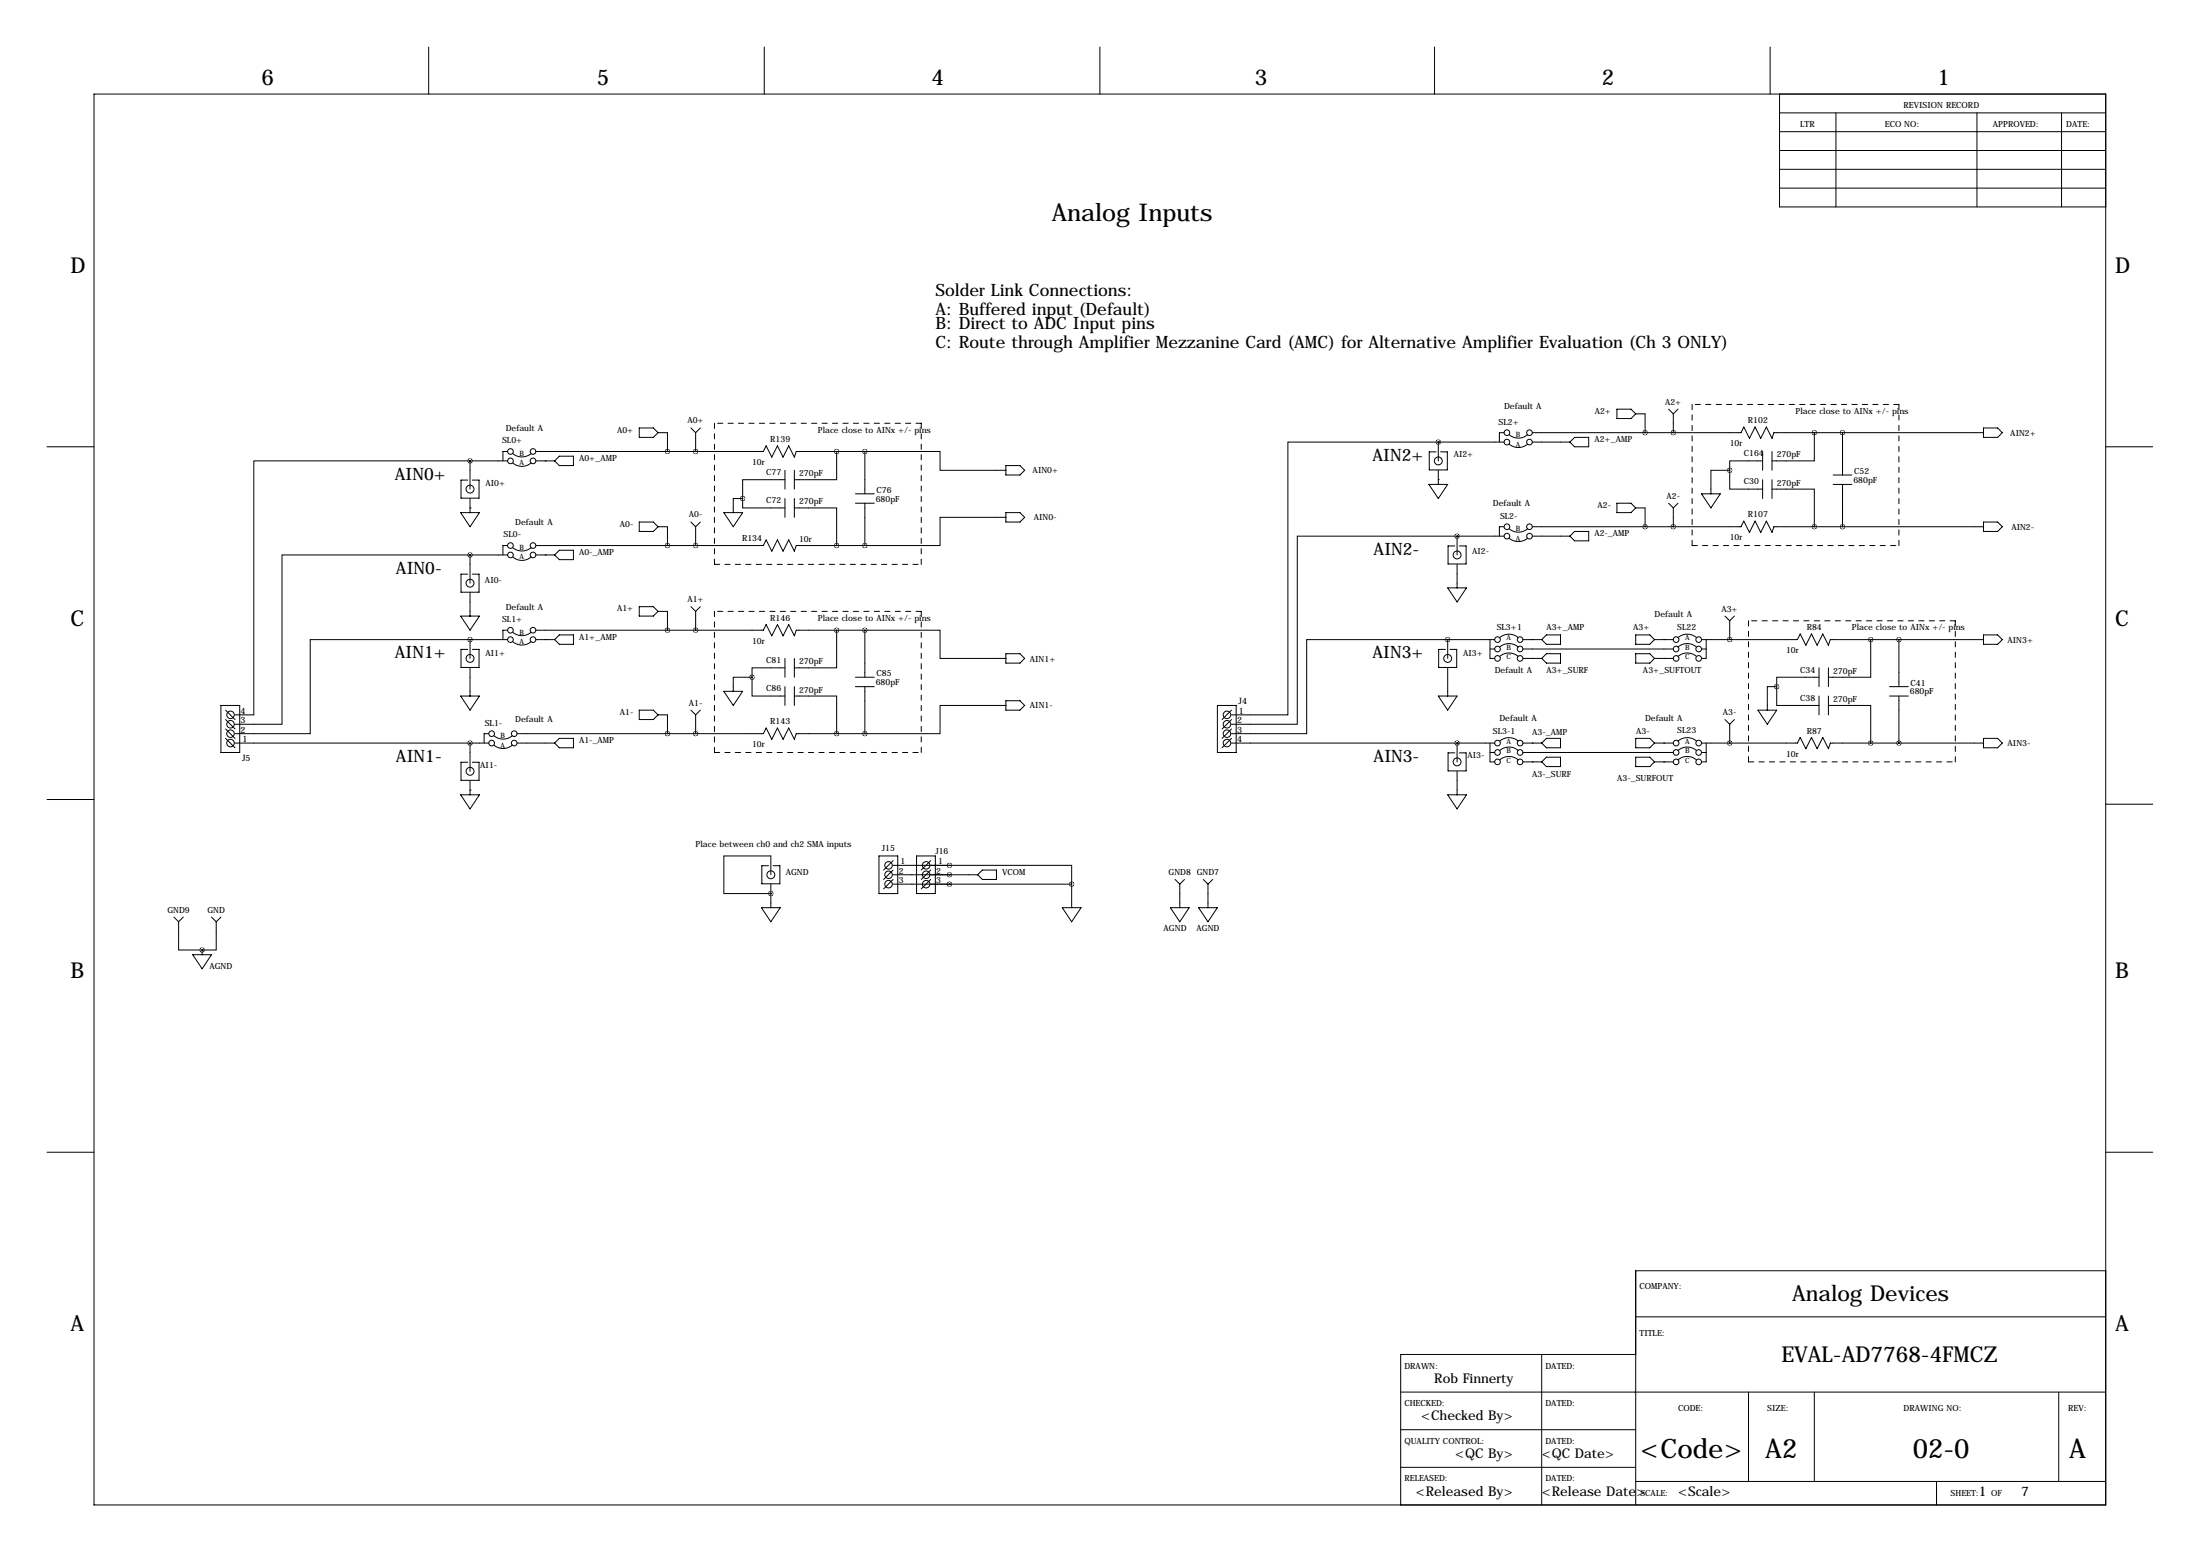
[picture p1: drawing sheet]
<svg xmlns="http://www.w3.org/2000/svg" width="594mm" height="419mm" viewBox="0 0 594 419" stroke-linecap="round" stroke-linejoin="round" font-family="sans-serif">
<g fill="none" stroke="#000" stroke-width=".27">
<path d="M115.8 12.7v12.7M206.5 12.7v12.7M297.2 12.7v12.7M387.6 12.7v12.7M478.3 12.7v12.7M25.4 25.4h543.6v381h-543.6zM480.8 25.4v30.5h88.2M480.8 30.5h88.2M480.8 35.6h88.2M496.1 30.5v25.4M534.2 30.5v25.4M557 30.5v25.4"/>
<path d="M480.8 40.6h88.2M480.8 45.7h88.2M480.8 50.8h88.2M172.7 115.6h3.8l1.3 1.2-1.3 1.3h-3.8zM177.8 116.8h2.5v5.1M186.7 115.6l1.3 1.2M188 116.8v5.1M189.2 115.6l-1.2 1.2M388.6 119.4h.1M388.6 119.4h-40.6v73.6h-15.3M388.6 119.4v5.1M388.6 119.4h17.8"/>
<path d="M406.4 116.8h-1.3v2.6M412.8 119.9a3.8 3.8 0 0 1-5 .1M412.8 117.4a3.8 3.8 0 0 1-5 0M414 116.8h56.4l.8-1.5 1.5 3.1 1.5-3.1 1.5 3.1 1.6-3.1 1.5 3.1 .5-1.6h56.6M414 119.4h10.2M425.4 118.1h3.9v2.5h-3.9l-1.2-1.2zM436.9 110.5h3.8l1.3 1.3-1.3 1.2h-3.8zM442 111.8h2.5v5M450.8 110.5l1.3 1.3M452.1 111.8v5M453.4 110.5l-1.3 1.3M490.2 116.8v7.7h-11.4"/>
<path d="M497.8 116.8v11.5M535.9 115.6h3.9l1.2 1.2-1.2 1.3h-3.9zM12.7 120.6h12.7M124.5 138.4h5l-2.5 3.8zM126.4 129.6h-1.8v4.9h4.8v-4.9h-1.8M127 132.1h.1M127 137.2h.1M127 124.5h-58.4v68.5h-5.1M127 124.5v7.6M127 134.6v3.8M127 124.5h10.2M137.2 121.9h-1.3v2.6"/>
<path d="M143.5 125a3.8 3.8 0 0 1-4.9 0M143.5 122.5a3.8 3.8 0 0 1-4.9 0M144.8 121.9h61.4l.8-1.5 1.5 3 1.6-3 1.5 3 1.5-3 1.5 3 .5-1.5h18.6M144.8 124.5h5.1M147.3 124.5h.1M149.9 124.5l1.2-1.3h3.8v2.5h-3.8zM195.6 138.4h5.1l-2.6 3.8zM200.7 134.6v2.6h11.4M200.7 134.6h-2.6v3.8M212.1 129.5h-11.4v5.1M212.1 127v5.1M212.1 134.6v5.1"/>
<path d="M214.6 137.2h11.5v10.1M214.6 127v5.1M214.6 134.6v5.1M226.1 121.9v7.6h-11.5M231.1 133.3h5.1M231.1 135.9h5.1M233.7 121.9h20.3v5.1h17.8M233.7 121.9v11.4M233.7 135.9v11.4M271.8 139.7h-17.8v7.6h-20.3M271.8 125.7h3.8l1.3 1.3-1.3 1.3h-3.8zM271.8 138.4h3.8l1.3 1.3-1.3 1.3h-3.8z"/>
<path d="M386.1 130.8h5.1l-2.6 3.8zM388 122h-1.8v4.9h4.9v-4.9h-1.9M388.6 124.5h.1M388.6 129.5h.1M388.6 127v3.8M436.9 135.9h3.8l1.3 1.3-1.3 1.2h-3.8zM442 137.2h2.5v5M450.8 135.9l1.3 1.3M452.1 137.2v5M453.4 135.9l-1.3 1.3M459.7 133.3h5.1l-2.5 3.9zM467.4 127v5.1h8.8"/>
<path d="M467.4 127h-5.1v6.3M476.2 124.5h-8.8v2.5M476.2 121.9v5.1M476.2 129.5v5.1M478.8 132.1h11.4v10.1M478.8 121.9v5.1M478.8 129.5v5.1M495.3 128.3h5.1M495.3 130.8h5.1M497.8 130.8v11.4M569 120.6h12.7M126.4 155h-1.8v4.9h4.8v-4.9h-1.8"/>
<path d="M127 157.5h.1M127 149.9h-50.8v45.7h-12.7M127 149.9v7.6M127 149.9h10.2M137.2 147.3h-1.3v2.6M143.5 150.4a3.8 3.8 0 0 1-4.9 0M143.5 147.9a3.8 3.8 0 0 1-4.9 0M144.8 147.3h61.4l.8-1.5 1.5 3 1.6-3 1.5 3 1.5-3 1.5 3 .5-1.5h18.6M144.8 149.9h5.1M147.3 149.9h.1M149.9 149.9l1.2-1.3h3.8v2.5h-3.8zM172.7 141h3.8l1.3 1.2-1.3 1.3h-3.8z"/>
<path d="M177.8 142.2h2.5v5.1M186.7 141l1.3 1.2M188 142.2v5.1M189.2 141l-1.2 1.2M391.2 158.8h5l-2.5 3.8zM393.1 147.4h-1.8v4.9h4.8v-4.9h-1.8M393.7 149.9h.1M393.7 144.8h.1M393.7 144.8h-43.2v50.8h-17.8M393.7 144.8v5.1M393.7 152.4v6.4M393.7 144.8h12.7"/>
<path d="M406.4 142.2h-1.3v2.6M412.8 145.3a3.8 3.8 0 0 1-5 .1M412.8 142.8a3.8 3.8 0 0 1-5 0M414 142.2h56.4l.8-1.5 1.5 3.1 1.5-3.1 1.5 3.1 1.6-3.1 1.5 3.1 .5-1.6h56.6M414 144.8h10.2M425.4 143.5h3.9v2.6h-3.9l-1.2-1.3zM535.9 141h3.9l1.2 1.2-1.2 1.3h-3.9zM124.5 166.4h5l-2.5 3.8zM126.4 175.4h-1.8v4.8h4.8v-4.8h-1.8M127 177.8h.1M127 172.7h.1M127 172.7h-43.2v25.4h-20.3"/>
<path d="M127 160v6.4M127 172.7v5.1M127 172.7h10.2M137.2 170.2h-1.3v2.5M143.5 173.3a3.8 3.8 0 0 1-4.9 0M143.5 170.7a3.8 3.8 0 0 1-4.9 .1M144.8 170.2h61.4l.8-1.5 1.5 3 1.6-3 1.5 3 1.5-3 1.5 3 .5-1.5h18.6M144.8 172.7h5.1M147.3 172.7h.1M149.9 172.7l1.2-1.3h3.8v2.6h-3.8zM172.7 163.8h3.8l1.3 1.3-1.3 1.3h-3.8zM177.8 165.1h2.5v5.1"/>
<path d="M186.7 163.8l1.3 1.3M188 165.1v5.1M189.2 163.8l-1.2 1.3M212.1 177.8v5.1M214.6 177.8v5.1M226.1 170.2v10.1h-11.5M233.7 170.2h20.3v7.6h17.8M233.7 170.2v12.7M271.8 176.5h3.8l1.3 1.3-1.3 1.3h-3.8zM390.6 175.4h-1.9v4.8h4.9v-4.8h-1.8M391.2 177.8h.1M391.2 172.7h.1"/>
<path d="M391.2 172.7h-38.1v25.4h-20.4M391.2 172.7h12.7M391.2 172.7v5.1M402.6 175.3h1.3M402.6 172.7v5.1h1.3M405.3 172.1a3.8 3.8 0 0 1 4.9 .1M405.3 174.7a3.8 3.8 0 0 1 4.9 0M405.3 177.2a3.8 3.8 0 0 1 4.9 .1M411.5 172.7h5.1M411.5 175.3h40.6M411.5 177.8h5.1M414 172.7h.1"/>
<path d="M414 177.8h.1M416.6 177.8l1.2-1.3h3.8v2.6h-3.8zM417.8 171.4h3.8v2.6h-3.8l-1.2-1.3zM442 171.4h3.8l1.2 1.3-1.2 1.3h-3.8zM442 176.5h3.8l1.2 1.3-1.2 1.3h-3.8zM447 172.7h5.1M447 177.8h5.1M449.6 172.7h.1M449.6 177.8h.1M458.3 172.1a3.8 3.8 0 0 0-4.9 .1M458.3 174.7a3.8 3.8 0 0 0-4.9 0M458.3 177.2a3.8 3.8 0 0 0-4.9 .1"/>
<path d="M459.7 172.7h25.9l.8-1.5 1.5 3 1.6-3 1.5 3 1.5-3 1.5 3 .5-1.5h41.4M459.7 175.3h1.3M461 172.7v5.1h-1.3M466.1 166.4l1.3 1.2M467.4 167.6v5.1M468.6 166.4l-1.2 1.2M505.5 172.7v10.2h-11.5M513.1 172.7v12.7M535.9 171.4h3.9l1.2 1.3-1.2 1.3h-3.9zM59.7 190.5h5.1v12.7h-5.1zM61 199.4l2.5 2.5M61 196.8l2.5 2.6"/>
<path d="M61 194.3l2.5 2.5M61 191.8l2.5 2.5M124.5 188h5l-2.5 3.8zM127 180.3v7.7M132.1 198.1h-1.3v2.6M138.4 198.7a3.8 3.8 0 0 1-4.9 0M139.7 198.1h66.5l.8-1.5 1.5 3 1.6-3 1.5 3 1.5-3 1.5 3 .5-1.5h18.6M172.7 191.8h3.8l1.3 1.2-1.3 1.3h-3.8zM177.8 193h2.5v5.1M186.7 191.8l1.3 1.2M188 193v5.1M189.2 191.8l-1.2 1.2"/>
<path d="M195.6 186.7h5.1l-2.6 3.8zM203.2 182.9v5.1h8.9M203.2 182.9h-5.1v3.8M212.1 180.3h-8.9v2.6M212.1 185.4v5.1M214.6 188h11.5v10.1M214.6 185.4v5.1M231.1 182.9h5.1M231.1 185.4h5.1M233.7 185.4v12.7M271.8 190.5h-17.8v7.6h-20.3M271.8 189.2h3.8l1.3 1.3-1.3 1.3h-3.8z"/>
<path d="M328.9 190.5h5.1v12.7h-5.1zM332.7 191.8l-2.5 2.5M332.7 194.3l-2.5 2.5M332.7 196.8l-2.5 2.6M332.7 199.4l-2.5 2.5M388.6 188h5.1l-2.5 3.8zM391.2 180.3v7.7M417.8 199.4h3.8v2.5h-3.8l-1.2-1.2zM442 199.4h3.8l1.2 1.3-1.2 1.2h-3.8zM466.1 194.3l1.3 1.3M467.4 195.6v5.1M468.6 194.3l-1.2 1.3"/>
<path d="M475 191.8h5.1l-2.6 3.8zM480.1 185.4v5.1h11.4M480.1 185.4h-2.6v6.4M491.5 182.9h-11.4v2.5M491.5 180.3v5.1M491.5 188v5M494 190.5h11.5v10.2M494 180.3v5.1M494 188v5M510.5 185.4h5.1M510.5 188h5.1M513.1 188v12.7"/>
<path d="M535.9 199.4h3.9l1.2 1.3-1.2 1.2h-3.9zM12.7 215.9h12.7M63.5 200.7h68.6M124.5 214.6h5l-2.5 3.8zM126.4 205.8h-1.8v4.9h4.8v-4.9h-1.8M127 208.3h.1M127 213.4h.1M127 200.7v7.6M127 210.8v3.8M138.4 201.2a3.8 3.8 0 0 1-4.9 0M139.7 200.7h10.2M149.9 200.7l1.2-1.3h3.8v2.5h-3.8z"/>
<path d="M332.7 200.7h71.2M391.2 214.6h5l-2.5 3.8zM393.1 203.3h-1.8v4.9h4.8v-4.9h-1.8M393.7 205.7h.1M393.7 200.7h.1M393.7 200.7v5M393.7 208.3v6.3M402.6 200.7v5h1.3M402.6 203.2h1.3M405.3 200.1a3.8 3.8 0 0 1 4.9 0M405.3 202.6a3.8 3.8 0 0 1 4.9 .1M405.3 205.2a3.8 3.8 0 0 1 4.9 0"/>
<path d="M411.5 200.7h5.1M411.5 203.2h40.6M411.5 205.7h5.1M414 200.7h.1M414 205.7h.1M417.8 204.5h3.8v2.5h-3.8l-1.2-1.3zM442 204.5h3.8l1.2 1.2-1.2 1.3h-3.8zM447 200.7h5.1M447 205.7h5.1M449.6 200.7h.1M449.6 205.7h.1M458.3 200.1a3.8 3.8 0 0 0-4.9 0"/>
<path d="M458.3 202.6a3.8 3.8 0 0 0-4.9 .1M458.3 205.2a3.8 3.8 0 0 0-4.9 0M459.7 200.7h25.9l.8-1.6 1.5 3.1 1.6-3.1 1.5 3.1 1.5-3.1 1.5 3.1 .5-1.5h41.4M459.7 203.2h1.3M461 200.7v5h-1.3M569 217.2h12.7M207.7 233.8h-1.9v4.9h4.9v-4.9h-1.8M208.3 236.2h.1M208.3 236.2v-5.1h-12.7v10.2h12.7M208.3 238.8v6.3M237.5 231.1h5.1v10.2h-5.1zM241.3 232.4l-2.5 2.5"/>
<path d="M241.3 234.9l-2.5 2.6M241.3 237.5l-2.5 2.5M241.3 233.7h15.2M241.3 236.2h22.9M241.3 238.8h48.3M247.6 231.1h5.1v10.2h-5.1zM251.5 232.4l-2.6 2.5M251.5 234.9l-2.6 2.6M251.5 237.5l-2.6 2.5M256.5 233.7h.1M256.5 233.7h33.1v5.1M256.5 236.2h.1"/>
<path d="M256.5 238.8h.1M264.2 236.2l1.2-1.3h3.8v2.6h-3.8zM289.6 238.8v6.3M317.5 237.5l1.3 1.3M318.8 238.8v6.3M320 237.5l-1.2 1.3M325.1 237.5l1.3 1.3M326.4 238.8v6.3M327.7 237.5l-1.3 1.3M47 247.6l1.3 1.3M48.3 248.9v7.6h6.3M49.5 247.6l-1.2 1.3"/>
<path d="M52.1 257.8h5l-2.5 3.8zM54.6 256.5h.1M54.6 256.5v1.3M57.1 247.6l1.3 1.3M58.4 248.9v7.6h-3.8M59.7 247.6l-1.3 1.3M205.7 245.1h5.1l-2.5 3.8zM208.3 241.3h.1M287 245.1h5.1l-2.5 3.8zM316.2 245.1h5.1l-2.5 3.8zM323.8 245.1h5.1l-2.5 3.8zM12.7 311.1h12.7"/>
<path d="M569 311.1h12.7M442 355.6h127M569 343.2h-127v63.2M378.5 375.9h190.5M416.6 365.8v40.6M442 365.8h-63.5v40.6M472.4 375.9v24.1M490.2 375.9v24.1M556.3 375.9v24.1M378.5 386.1h63.5M378.5 396.2h63.5M442 400h127"/>
<path d="M523.2 400v6.4"/>
<circle cx="407.2" cy="116.8" r=".76"/>
<circle cx="407.2" cy="119.4" r=".76"/>
<circle cx="413.3" cy="116.8" r=".76"/>
<circle cx="413.3" cy="119.4" r=".76"/>
<circle cx="127" cy="132.1" r="1.07"/>
<circle cx="137.9" cy="124.5" r=".76"/>
<circle cx="137.9" cy="121.9" r=".76"/>
<circle cx="144" cy="124.5" r=".76"/>
<circle cx="144" cy="121.9" r=".76"/>
<circle cx="388.6" cy="124.5" r="1.07"/>
<circle cx="127" cy="157.5" r="1.07"/>
<circle cx="137.9" cy="149.9" r=".76"/>
<circle cx="137.9" cy="147.3" r=".76"/>
<circle cx="144" cy="149.9" r=".76"/>
<circle cx="144" cy="147.3" r=".76"/>
<circle cx="393.7" cy="149.9" r="1.07"/>
<circle cx="407.2" cy="142.2" r=".76"/>
<circle cx="407.2" cy="144.8" r=".76"/>
<circle cx="413.3" cy="142.2" r=".76"/>
<circle cx="413.3" cy="144.8" r=".76"/>
<circle cx="127" cy="177.8" r="1.07"/>
<circle cx="137.9" cy="170.2" r=".76"/>
<circle cx="137.9" cy="172.7" r=".76"/>
<circle cx="144" cy="170.2" r=".76"/>
<circle cx="144" cy="172.7" r=".76"/>
<circle cx="391.2" cy="177.8" r="1.07"/>
<circle cx="404.6" cy="175.3" r=".76"/>
<circle cx="404.6" cy="172.7" r=".76"/>
<circle cx="404.6" cy="177.8" r=".76"/>
<circle cx="410.7" cy="175.3" r=".76"/>
<circle cx="410.7" cy="172.7" r=".76"/>
<circle cx="410.7" cy="177.8" r=".76"/>
<circle cx="452.9" cy="175.3" r=".76"/>
<circle cx="452.9" cy="172.7" r=".76"/>
<circle cx="452.9" cy="177.8" r=".76"/>
<circle cx="459" cy="175.3" r=".76"/>
<circle cx="459" cy="172.7" r=".76"/>
<circle cx="459" cy="177.8" r=".76"/>
<circle cx="62.3" cy="198.1" r="1.02"/>
<circle cx="62.3" cy="193" r="1.02"/>
<circle cx="62.3" cy="195.6" r="1.02"/>
<circle cx="132.8" cy="198.1" r=".76"/>
<circle cx="138.9" cy="198.1" r=".76"/>
<circle cx="331.5" cy="198.1" r="1.02"/>
<circle cx="331.5" cy="195.6" r="1.02"/>
<circle cx="331.5" cy="193" r="1.02"/>
<circle cx="62.3" cy="200.7" r="1.02"/>
<circle cx="127" cy="208.3" r="1.07"/>
<circle cx="132.8" cy="200.7" r=".76"/>
<circle cx="138.9" cy="200.7" r=".76"/>
<circle cx="331.5" cy="200.7" r="1.02"/>
<circle cx="393.7" cy="205.7" r="1.07"/>
<circle cx="404.6" cy="205.7" r=".76"/>
<circle cx="404.6" cy="200.7" r=".76"/>
<circle cx="404.6" cy="203.2" r=".76"/>
<circle cx="410.7" cy="205.7" r=".76"/>
<circle cx="410.7" cy="200.7" r=".76"/>
<circle cx="410.7" cy="203.2" r=".76"/>
<circle cx="452.9" cy="205.7" r=".76"/>
<circle cx="452.9" cy="200.7" r=".76"/>
<circle cx="452.9" cy="203.2" r=".76"/>
<circle cx="459" cy="205.7" r=".76"/>
<circle cx="459" cy="200.7" r=".76"/>
<circle cx="459" cy="203.2" r=".76"/>
<circle cx="208.3" cy="236.2" r="1.07"/>
<circle cx="240.1" cy="236.2" r="1.02"/>
<circle cx="240.1" cy="238.8" r="1.02"/>
<circle cx="240.1" cy="233.7" r="1.02"/>
<circle cx="250.2" cy="236.2" r="1.02"/>
<circle cx="250.2" cy="238.8" r="1.02"/>
<circle cx="250.2" cy="233.7" r="1.02"/>
</g>
<g fill="none" stroke="#000" stroke-width=".27" stroke-dasharray="1.4 1.4">
<path d="M193 114.3v38.1M248.9 114.3h-55.9M457.2 109.2v38.1M513.1 109.2h-55.9M193 152.4h55.9M248.9 152.4v-38.1M457.2 147.3h55.9M513.1 147.3v-38.1M193 165.1v38.1M248.9 165.1h-55.9M472.4 167.6v38.1M528.3 167.6h-55.9"/>
<path d="M193 203.2h55.9M248.9 203.2v-38.1M472.4 205.7h55.9M528.3 205.7v-38.1"/>
</g>
<path d="M233.6 170.2a.05 .05 0 0 0 .1 0 .05 .05 0 0 0-.1 0zM233.6 198.1a.05 .05 0 0 0 .1 0 .05 .05 0 0 0-.1 0zM233.6 147.3a.05 .05 0 0 0 .1 0 .05 .05 0 0 0-.1 0zM233.6 121.9a.05 .05 0 0 0 .1 0 .05 .05 0 0 0-.1 0zM187.9 198.1a.05 .05 0 0 0 .1 0 .05 .05 0 0 0-.1 0zM187.9 170.2a.05 .05 0 0 0 .1 0 .05 .05 0 0 0-.1 0zM187.9 121.9a.05 .05 0 0 0 .1 0 .05 .05 0 0 0-.1 0zM180.3 121.9a.05 .05 0 0 0 .1 0 .05 .05 0 0 0-.1 0zM180.3 147.3a.05 .05 0 0 0 .1 0 .05 .05 0 0 0-.1 0zM180.3 198.1a.05 .05 0 0 0 .1 0 .05 .05 0 0 0-.1 0zM180.3 170.2a.05 .05 0 0 0 .1 0 .05 .05 0 0 0-.1 0zM226 170.2a.05 .05 0 0 0 .1 0 .05 .05 0 0 0-.1 0zM226 198.1a.05 .05 0 0 0 .1 0 .05 .05 0 0 0-.1 0zM226 121.9a.05 .05 0 0 0 .1 0 .05 .05 0 0 0-.1 0zM226 147.3a.05 .05 0 0 0 .1 0 .05 .05 0 0 0-.1 0zM513 172.7a.05 .05 0 0 0 .1 0 .05 .05 0 0 0-.1 0zM513 200.7a.05 .05 0 0 0 .1 0 .05 .05 0 0 0-.1 0zM497.8 142.2a.05 .05 0 0 0 .1 0 .05 .05 0 0 0-.1 0zM497.8 116.8a.05 .05 0 0 0 .1 0 .05 .05 0 0 0-.1 0zM452.1 142.2a.05 .05 0 0 0 .1 0 .05 .05 0 0 0-.1 0zM452.1 116.8a.05 .05 0 0 0 .1 0 .05 .05 0 0 0-.1 0zM505.4 172.7a.05 .05 0 0 0 .1 0 .05 .05 0 0 0-.1 0zM505.4 200.7a.05 .05 0 0 0 .1 0 .05 .05 0 0 0-.1 0zM490.2 116.8a.05 .05 0 0 0 .1 0 .05 .05 0 0 0-.1 0zM490.2 142.2a.05 .05 0 0 0 .1 0 .05 .05 0 0 0-.1 0zM388.6 119.4a.05 .05 0 0 0 .1 0 .05 .05 0 0 0-.1 0zM391.1 172.7a.05 .05 0 0 0 .1 0 .05 .05 0 0 0-.1 0zM54.6 256.5a.05 .05 0 0 0 .1 0 .05 .05 0 0 0-.1 0zM200.6 134.6a.05 .05 0 0 0 .1 0 .05 .05 0 0 0-.1 0zM480 185.4a.05 .05 0 0 0 .1 0 .05 .05 0 0 0-.1 0zM467.3 127a.05 .05 0 0 0 .1 0 .05 .05 0 0 0-.1 0zM187.9 147.3a.05 .05 0 0 0 .1 0 .05 .05 0 0 0-.1 0zM289.5 238.8a.05 .05 0 0 0 .1 0 .05 .05 0 0 0-.1 0zM208.2 241.3a.05 .05 0 0 0 .1 0 .05 .05 0 0 0-.1 0zM256.5 233.7a.05 .05 0 0 0 .1 0 .05 .05 0 0 0-.1 0zM256.5 236.2a.05 .05 0 0 0 .1 0 .05 .05 0 0 0-.1 0zM256.5 238.8a.05 .05 0 0 0 .1 0 .05 .05 0 0 0-.1 0zM467.3 172.7a.05 .05 0 0 0 .1 0 .05 .05 0 0 0-.1 0zM467.3 200.7a.05 .05 0 0 0 .1 0 .05 .05 0 0 0-.1 0z" fill="#000" stroke="#000" stroke-width="1.3"/>
<g font-size="7.3">
<text x="443.3" y="393.7">&lt;Code&gt;</text>
<text x="477" y="393.7">A2</text>
<text x="516.8" y="393.7">02-0</text>
<text x="559.1" y="393.7">A</text>
</g>
<text font-size="6.6" x="284.2" y="59.7">Analog Inputs</text>
<g font-size="5.9">
<text x="70.6" y="22.9">6</text>
<text x="161.3" y="22.9">5</text>
<text x="251.7" y="22.9">4</text>
<text x="339.1" y="22.9">3</text>
<text x="432.8" y="22.9">2</text>
<text x="523.5" y="22.9">1</text>
<text x="19" y="73.7">D</text>
<text x="571.5" y="73.7">D</text>
<text x="19" y="168.9">C</text>
<text x="571.5" y="168.9">C</text>
<text x="19" y="264.2">B</text>
<text x="571.5" y="264.2">B</text>
<text x="484.2" y="351.3">Analog Devices</text>
<text x="19" y="359.4">A</text>
<text x="571.5" y="359.4">A</text>
<text x="481.3" y="367.8">EVAL-AD7768-4FMCZ</text>
</g>
<g font-size="4.6">
<text x="252.7" y="80">Solder Link Connections:</text>
<text x="252.7" y="85.1">A: Buffered input (Default)</text>
<text x="252.7" y="88.9">B: Direct to ADC Input pins</text>
<text x="252.7" y="94">C: Route through Amplifier Mezzanine Card (AMC) for Alternative Amplifier Evaluation (Ch 3 ONLY)</text>
<text x="370.8" y="124.5">AIN2+</text>
<text x="106.7" y="129.5">AIN0+</text>
<text x="371.2" y="149.9">AIN2-</text>
<text x="107" y="154.9">AIN0-</text>
<text x="106.7" y="177.8">AIN1+</text>
<text x="370.8" y="177.8">AIN3+</text>
<text x="107" y="205.7">AIN1-</text>
<text x="371.2" y="205.7">AIN3-</text>
</g>
<g font-size="3.6">
<text x="387.5" y="373.4">Rob Finnerty</text>
<text x="384" y="383.5">&lt;Checked By&gt;</text>
<text x="393.1" y="393.7">&lt;QC By&gt;</text>
<text x="416.6" y="393.7">&lt;QC Date&gt;</text>
<text x="382.5" y="403.9">&lt;Released By&gt;</text>
<text x="416.6" y="403.9">&lt;Release Date&gt;</text>
<text x="453.4" y="403.9">&lt;Scale&gt;</text>
<text x="534.7" y="403.9">1</text>
<text x="546.1" y="403.9">7</text>
</g>
<g font-size="2.4">
<text x="334.6" y="190">J4</text>
<text x="65" y="197.9">2</text>
<text x="65" y="195.3">3</text>
<text x="65" y="192.8">4</text>
<text x="334.3" y="195.3">2</text>
<text x="334.3" y="197.9">3</text>
<text x="334.8" y="192.8">1</text>
<text x="65.5" y="200.4">1</text>
<text x="334.3" y="200.4">4</text>
<text x="65.4" y="205.4">J5</text>
</g>
<g font-size="2.3">
<text x="514.4" y="29.2">REVISION RECORD</text>
<text x="486.4" y="34.3">LTR</text>
<text x="509.3" y="34.3">ECO NO:</text>
<text x="538.5" y="34.3">APPROVED:</text>
<text x="558.3" y="34.3">DATE:</text>
<text x="406.4" y="110.5">Default A</text>
<text x="430.9" y="111.8">A2+</text>
<text x="449.9" y="109.3">A2+</text>
<text x="485.1" y="111.8">Place close to AINx +/- pins</text>
<text x="135.7" y="119.7">SL0+</text>
<text x="136.7" y="116.3">Default A</text>
<text x="166.7" y="116.8">A0+</text>
<text x="185.7" y="114.3">A0+</text>
<text x="208.1" y="119.4">R139</text>
<text x="221" y="116.8">Place close to AINx +/- pins</text>
<text x="404.9" y="114.6">SL2+</text>
<text x="430.8" y="119.4">A2+_AMP</text>
<text x="472.3" y="114.3">R102</text>
<text x="543.2" y="117.6">AIN2+</text>
<text x="156.5" y="124.5">A0+_AMP</text>
<text x="203.2" y="125.6">10r</text>
<text x="392.8" y="123.5">AI2+</text>
<text x="467.4" y="120.5">10r</text>
<text x="471.2" y="123.2">C164</text>
<text x="480.1" y="123.5">270pF</text>
<text x="131.2" y="131.2">AI0+</text>
<text x="207" y="128.3">C77</text>
<text x="215.9" y="128.6">270pF</text>
<text x="279" y="127.8">AIN0+</text>
<text x="471.2" y="130.8">C30</text>
<text x="480.1" y="131.2">270pF</text>
<text x="500.8" y="130.4">680pF</text>
<text x="501" y="128">C52</text>
<text x="207" y="135.9">C72</text>
<text x="215.9" y="136.2">270pF</text>
<text x="236.6" y="135.5">680pF</text>
<text x="236.8" y="133">C76</text>
<text x="403.4" y="136.7">Default A</text>
<text x="431.7" y="137.2">A2-</text>
<text x="450.3" y="134.7">A2-</text>
<text x="139.2" y="141.7">Default A</text>
<text x="167.5" y="142.2">A0-</text>
<text x="186.1" y="139.7">A0-</text>
<text x="279.3" y="140.5">AIN0-</text>
<text x="405.3" y="140">SL2-</text>
<text x="472.3" y="139.7">R107</text>
<text x="543.5" y="143">AIN2-</text>
<text x="136.1" y="145.1">SL0-</text>
<text x="156.5" y="149.9">A0-_AMP</text>
<text x="200.5" y="146.1">R134</text>
<text x="215.9" y="146.4">10r</text>
<text x="397.7" y="149.7">AI2-</text>
<text x="430.8" y="144.8">A2-_AMP</text>
<text x="467.4" y="145.9">10r</text>
<text x="131" y="157.3">AI0-</text>
<text x="135.7" y="168">SL1+</text>
<text x="136.7" y="164.6">Default A</text>
<text x="166.7" y="165.1">A1+</text>
<text x="185.7" y="162.6">A1+</text>
<text x="208.1" y="167.6">R146</text>
<text x="221" y="167.6">Place close to AINx +/- pins</text>
<text x="447" y="166.7">Default A</text>
<text x="465.1" y="165.1">A3+</text>
<text x="156.5" y="172.7">A1+_AMP</text>
<text x="203.2" y="173.8">10r</text>
<text x="404.4" y="170">SL3+1</text>
<text x="417.8" y="170.2">A3+_AMP</text>
<text x="441.3" y="170.2">A3+</text>
<text x="453.2" y="170">SL22</text>
<text x="488.2" y="170.2">R84</text>
<text x="500.4" y="170.2">Place close to AINx +/- pins</text>
<text x="542.4" y="173.7">AIN3+</text>
<text x="131.2" y="177.1">AI1+</text>
<text x="207" y="179.1">C81</text>
<text x="215.9" y="179.4">270pF</text>
<text x="278.3" y="178.8">AIN1+</text>
<text x="395.3" y="177.1">AI3+</text>
<text x="482.6" y="176.4">10r</text>
<text x="236.6" y="185">680pF</text>
<text x="236.8" y="182.6">C85</text>
<text x="403.9" y="181.6">Default A</text>
<text x="417.8" y="181.6">A3+_SURF</text>
<text x="443.9" y="181.6">A3+_SUFTOUT</text>
<text x="486.4" y="181.6">C34</text>
<text x="495.3" y="182">270pF</text>
<text x="516.2" y="185.1">C41</text>
<text x="186.1" y="190.5">A1-</text>
<text x="207" y="186.7">C86</text>
<text x="215.9" y="187">270pF</text>
<text x="278.3" y="191.3">AIN1-</text>
<text x="486.4" y="189.2">C38</text>
<text x="495.3" y="189.6">270pF</text>
<text x="516" y="187.5">680pF</text>
<text x="131" y="195.9">SL1-</text>
<text x="139.2" y="195.1">Default A</text>
<text x="167.5" y="193">A1-</text>
<text x="208.1" y="195.6">R143</text>
<text x="405.1" y="194.7">Default A</text>
<text x="444.5" y="194.7">Default A</text>
<text x="453.2" y="198">SL23</text>
<text x="465.5" y="193.1">A3-</text>
<text x="156.5" y="200.7">A1-_AMP</text>
<text x="203.2" y="201.8">10r</text>
<text x="403.4" y="198.1">SL3-1</text>
<text x="414" y="198.5">A3-_AMP</text>
<text x="442.1" y="198.1">A3-</text>
<text x="488.2" y="198.1">R87</text>
<text x="542.4" y="201.4">AIN3-</text>
<text x="129.8" y="207.4">AI1-</text>
<text x="396.5" y="204.8">AI3-</text>
<text x="414" y="209.9">A3-_SURF</text>
<text x="482.6" y="204.3">10r</text>
<text x="437" y="210.8">A3-_SURFOUT</text>
<text x="188" y="228.6">Place between ch0 and ch2 SMA inputs</text>
<text x="238.3" y="229.9">J15</text>
<text x="243.3" y="233.4">1</text>
<text x="252.7" y="230.6">J16</text>
<text x="253.5" y="233.4">1</text>
<text x="212.3" y="236.3">AGND</text>
<text x="242.8" y="236">2</text>
<text x="242.8" y="238.5">3</text>
<text x="253" y="236">2</text>
<text x="253" y="238.5">3</text>
<text x="270.8" y="236.2">VCOM</text>
<text x="315.7" y="236.3">GND8 GND7</text>
<text x="45.2" y="246.4">GND9</text>
<text x="56" y="246.4">GND</text>
<text x="314.4" y="251.5">AGND</text>
<text x="323.3" y="251.5">AGND</text>
<text x="56.6" y="261.6">AGND</text>
<text x="443" y="348">COMPANY:</text>
<text x="443" y="360.7">TITLE:</text>
<text x="379.5" y="369.6">DRAWN:</text>
<text x="417.6" y="369.6">DATED:</text>
<text x="379.5" y="379.7">CHECKED:</text>
<text x="417.6" y="379.7">DATED:</text>
<text x="453.4" y="381">CODE:</text>
<text x="477.5" y="381">SIZE:</text>
<text x="514.4" y="381">DRAWING NO:</text>
<text x="558.8" y="381">REV:</text>
<text x="379.5" y="389.9">QUALITY CONTROL:</text>
<text x="417.6" y="389.9">DATED:</text>
<text x="379.5" y="400">RELEASED:</text>
<text x="417.6" y="400">DATED:</text>
<text x="443.2" y="403.9">SCALE:</text>
<text x="527.1" y="403.9">SHEET:</text>
<text x="538" y="403.9">OF</text>
</g>
<g font-size="2">
<text x="409.6" y="118">B</text>
<text x="140.4" y="123.1">B</text>
<text x="140.4" y="125.7">A</text>
<text x="409.6" y="120.6">A</text>
<text x="409.6" y="143.4">B</text>
<text x="140.4" y="148.5">B</text>
<text x="409.6" y="146">A</text>
<text x="140.4" y="151.1">A</text>
<text x="140.4" y="171.4">B</text>
<text x="140.4" y="173.9">A</text>
<text x="407.1" y="172.9">A</text>
<text x="455.3" y="172.9">A</text>
<text x="407.1" y="178">C</text>
<text x="407.1" y="175.4">B</text>
<text x="455.3" y="178">C</text>
<text x="455.3" y="175.4">B</text>
<text x="135.3" y="199.3">B</text>
<text x="135.3" y="201.9">A</text>
<text x="407.1" y="203.4">B</text>
<text x="407.1" y="200.8">A</text>
<text x="455.3" y="203.4">B</text>
<text x="455.3" y="200.8">A</text>
<text x="407.1" y="205.9">C</text>
<text x="455.3" y="205.9">C</text>
</g>
</svg>
